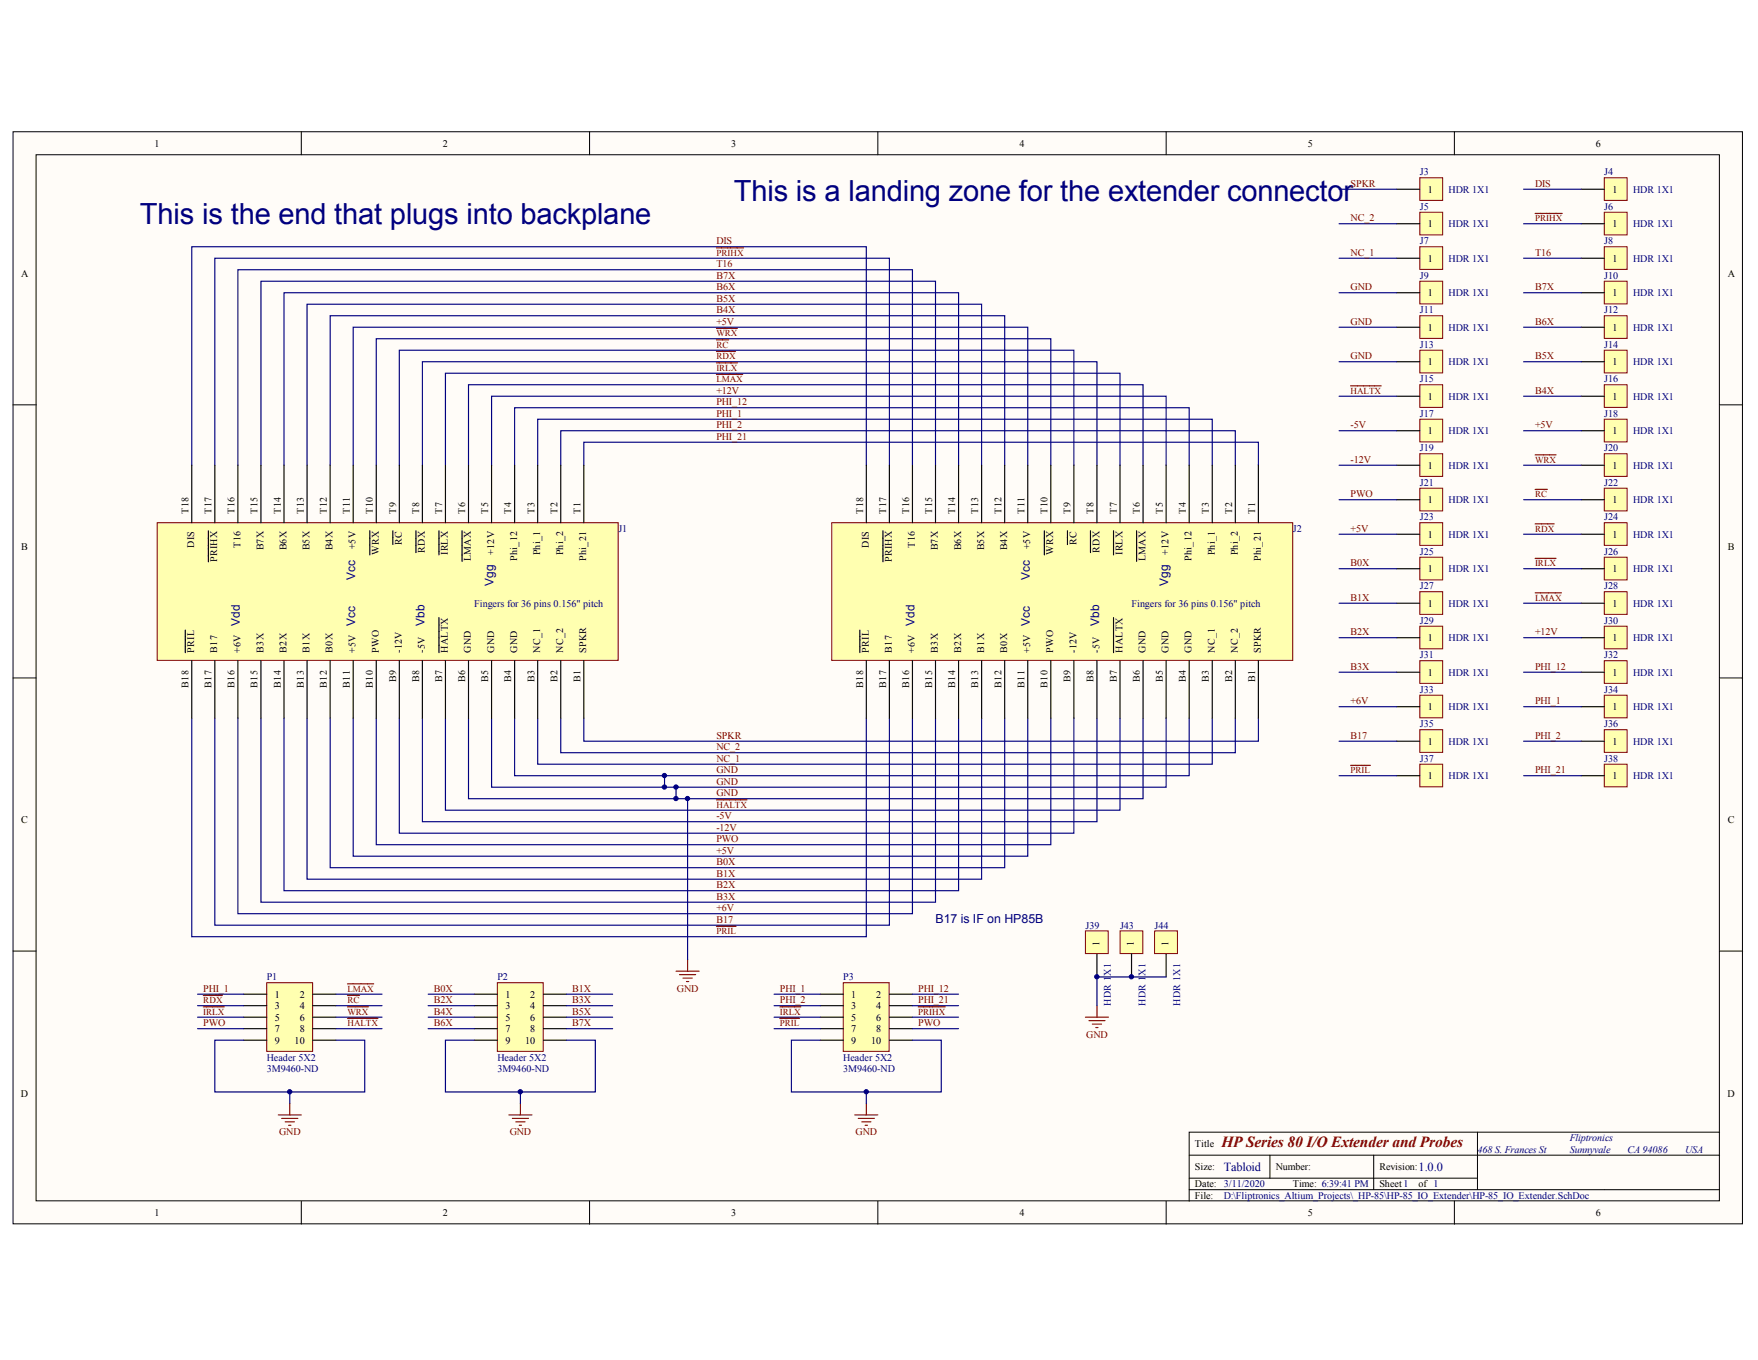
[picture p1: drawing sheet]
<svg xmlns="http://www.w3.org/2000/svg" width="279mm" height="216mm" viewBox="0 0 279 216" stroke-linecap="round" stroke-linejoin="round" font-family="sans-serif">
<g fill="#fffcf8" stroke="#000" stroke-width=".16">
<path d="M2.1 20.9h274.5v173.4h-274.5z"/>
<path d="M5.7 24.6h267.2v166h-267.2z"/>
</g>
<g fill="none" stroke="#000" stroke-width=".16">
<path d="M47.8 20.9v3.7M93.6 20.9v3.7M139.3 20.9v3.7M185.1 20.9v3.7M230.9 20.9v3.7M2.1 64.3h3.6M273 64.3h3.6M2.1 107.6h3.6M273 107.6h3.6M2.1 151h3.6M273 151h3.6M234.5 179.7v9.2"/>
<path d="M273 179.7h-84.2v11M47.8 190.7v3.6M93.6 190.7v3.6M139.3 190.7v3.6M185.1 190.7v3.6M188.8 183.4h84.2M188.8 188.9h84.2M188.8 187h45.7M201.6 183.4v3.6M218 183.4v5.5M230.9 190.7v3.6"/>
</g>
<g fill="none" stroke="#000080" stroke-width=".18">
<path d="M30.4 73.9v-34.7h107.1v34.7M34.1 73.9v-32.9h107.1v32.9M37.8 73.9v-31.1h107v31.1M41.4 73.9v-29.3h107.1v29.3M45.1 73.9v-27.4h107.1v27.4M48.7 73.9v-25.6h107.1v25.6M52.4 73.9v-23.8h107.1v23.8M56.1 73.9v-22h107v22M59.7 73.9v-20.1h107.1v20.1M63.4 73.9v-18.3h107.1v18.3M67 73.9v-16.5h107.1v16.5M70.7 73.9v-14.6h107.1v14.6"/>
<path d="M74.4 73.9v-12.8h107v12.8M78 73.9v-11h107.1v11M81.7 73.9v-9.2h107.1v9.2M85.3 73.9v-7.3h107.1v7.3M89 73.9v-5.5h107.1v5.5M92.7 73.9v-3.7h107v3.7M30.4 114v34.7h107.1v-34.7M34.1 114v32.9h107.1v-32.9M37.8 114v31h107v-31M41.4 114v29.2h107.1v-29.2M45.1 114v27.4h107.1v-27.4M48.7 114v25.6h107.1v-25.6"/>
<path d="M52.4 114v23.7h107.1v-23.7M56.1 114v21.9h107v-21.9M59.7 114v20.1h107.1v-20.1M63.4 114v18.3h107.1v-18.3M67 114v16.4h107.1v-16.4M70.7 114v14.6h107.1v-14.6M74.4 114v12.8h107v-12.8M78 114v11h107.1v-11M81.7 114v9.1h107.1v-9.1M85.3 114v7.3h107.1v-7.3M89 114v5.5h107.1v-5.5M92.7 114v3.7h107v-3.7"/>
</g>
<path d="M42.3 156h7.3v10.9h-7.3z" fill="#ffffb0" stroke="#800000" stroke-width=".16"/>
<path d="M38.7 157.8h3.6M38.7 159.7h3.6M49.7 157.8h3.6M49.7 159.7h3.6M38.7 161.5h3.6M38.7 163.3h3.6M38.7 165.1h3.6M49.7 161.5h3.6M49.7 163.3h3.6M49.7 165.1h3.6" fill="none" stroke="#000" stroke-width=".18"/>
<g fill="none" stroke="#800000" stroke-width=".18">
<path d="M113.7 39.4h4.3M113.7 59.4h4.2M113.7 57.6h3.3M113.7 55.8h3.1M113.7 54h2M113.7 52.1h3.3M113.7 127h4.9M32.3 158h3M32.3 159.8h3.3M55.1 156.2h4.2M55.1 158h2M55.1 159.8h3.4"/>
<path d="M107.3 154.2h3.7M107.9 154.7h2.5M108.4 155.3h1.5M109 155.8h.3M109.1 152.4v1.8M113.7 147.1h3.1M44.2 177h3.6M44.7 177.5h2.6M45.3 178.1h1.4M45.8 178.6h.4M46 175.2v1.8M55.1 161.7h4.9"/>
</g>
<g fill="none" stroke="#000080" stroke-width=".18">
<path d="M105.5 123.1v1.9M107.3 125v1.8M109.1 126.8v25.6M31.4 157.8h7.3M31.4 159.7h7.3M53.3 157.8h7.3M53.3 159.7h7.3M31.4 161.5h7.3M31.4 163.3h7.3M38.7 165.1h-4.6v8.2h11.9M53.3 165.1h4.6v8.2h-11.9v1.9M53.3 161.5h7.3"/>
<path d="M53.3 163.3h7.3"/>
</g>
<path d="M78.9 156h7.3v10.9h-7.3z" fill="#ffffb0" stroke="#800000" stroke-width=".16"/>
<path d="M75.3 157.8h3.6M75.3 159.7h3.6M86.3 157.8h3.6M86.3 159.7h3.6M75.3 161.5h3.6M75.3 163.3h3.6M75.3 165.1h3.6M86.3 161.5h3.6M86.3 163.3h3.6M86.3 165.1h3.6" fill="none" stroke="#000" stroke-width=".18"/>
<path d="M80.8 177h3.6M81.3 177.5h2.6M81.9 178.1h1.4M82.4 178.6h.4M82.6 175.2v1.8" fill="none" stroke="#800000" stroke-width=".18"/>
<path d="M68 157.8h7.3M68 159.7h7.3M89.9 157.8h7.3M89.9 159.7h7.3M68 161.5h7.3M68 163.3h7.3M75.3 165.1h-4.6v8.2h11.9v1.9M89.9 165.1h4.6v8.2h-11.9M89.9 161.5h7.3M89.9 163.3h7.3" fill="none" stroke="#000080" stroke-width=".18"/>
<path d="M133.9 156h7.2v10.9h-7.2z" fill="#ffffb0" stroke="#800000" stroke-width=".16"/>
<path d="M130.2 157.8h3.7M130.2 159.7h3.7M141.2 157.8h3.6M141.2 159.7h3.6M130.2 161.5h3.7M130.2 163.3h3.7M130.2 165.1h3.7M141.2 161.5h3.6M141.2 163.3h3.6M141.2 165.1h3.6" fill="none" stroke="#000" stroke-width=".18"/>
<path d="M123.8 159.8h3.3M145.7 159.8h4.3M123.8 161.7h3.1M135.7 177h3.6M136.2 177.5h2.6M136.8 178.1h1.4M137.3 178.6h.4M137.5 175.2v1.8" fill="none" stroke="#800000" stroke-width=".18"/>
<path d="M122.9 157.8h7.3M122.9 159.7h7.3M144.8 157.8h7.4M144.8 159.7h7.4M122.9 161.5h7.3M122.9 163.3h7.3M130.2 165.1h-4.6v8.2h11.9v1.9M144.8 165.1h4.6v8.2h-11.9M144.8 161.5h7.4M144.8 163.3h7.4" fill="none" stroke="#000080" stroke-width=".18"/>
<path d="M254.7 28.2h3.6v3.6h-3.6z" fill="#ffffb0" stroke="#800000" stroke-width=".16"/>
<path d="M251 30h3.7" fill="none" stroke="#000" stroke-width=".18"/>
<path d="M254.7 33.7h3.6v3.6h-3.6z" fill="#ffffb0" stroke="#800000" stroke-width=".16"/>
<path d="M251 35.5h3.7" fill="none" stroke="#000" stroke-width=".18"/>
<path d="M254.7 39.2h3.6v3.6h-3.6z" fill="#ffffb0" stroke="#800000" stroke-width=".16"/>
<path d="M251 41h3.7" fill="none" stroke="#000" stroke-width=".18"/>
<path d="M254.7 44.6h3.6v3.6h-3.6z" fill="#ffffb0" stroke="#800000" stroke-width=".16"/>
<path d="M251 46.5h3.7" fill="none" stroke="#000" stroke-width=".18"/>
<path d="M254.7 50.1h3.6v3.6h-3.6z" fill="#ffffb0" stroke="#800000" stroke-width=".16"/>
<path d="M251 51.9h3.7" fill="none" stroke="#000" stroke-width=".18"/>
<path d="M254.7 55.6h3.6v3.6h-3.6z" fill="#ffffb0" stroke="#800000" stroke-width=".16"/>
<path d="M251 57.4h3.7" fill="none" stroke="#000" stroke-width=".18"/>
<path d="M254.7 61.1h3.6v3.6h-3.6z" fill="#ffffb0" stroke="#800000" stroke-width=".16"/>
<path d="M251 62.9h3.7" fill="none" stroke="#000" stroke-width=".18"/>
<path d="M254.7 66.6h3.6v3.5h-3.6z" fill="#ffffb0" stroke="#800000" stroke-width=".16"/>
<path d="M251 68.4h3.7" fill="none" stroke="#000" stroke-width=".18"/>
<path d="M254.7 72h3.6v3.6h-3.6z" fill="#ffffb0" stroke="#800000" stroke-width=".16"/>
<path d="M251 73.9h3.7" fill="none" stroke="#000" stroke-width=".18"/>
<path d="M254.7 77.5h3.6v3.6h-3.6z" fill="#ffffb0" stroke="#800000" stroke-width=".16"/>
<path d="M251 79.3h3.7" fill="none" stroke="#000" stroke-width=".18"/>
<path d="M254.7 83h3.6v3.6h-3.6z" fill="#ffffb0" stroke="#800000" stroke-width=".16"/>
<path d="M251 84.8h3.7" fill="none" stroke="#000" stroke-width=".18"/>
<path d="M254.7 88.5h3.6v3.6h-3.6z" fill="#ffffb0" stroke="#800000" stroke-width=".16"/>
<path d="M251 90.3h3.7" fill="none" stroke="#000" stroke-width=".18"/>
<path d="M254.7 93.9h3.6v3.6h-3.6z" fill="#ffffb0" stroke="#800000" stroke-width=".16"/>
<path d="M251 95.8h3.7" fill="none" stroke="#000" stroke-width=".18"/>
<path d="M254.7 99.4h3.6v3.6h-3.6z" fill="#ffffb0" stroke="#800000" stroke-width=".16"/>
<path d="M251 101.2h3.7" fill="none" stroke="#000" stroke-width=".18"/>
<path d="M254.7 104.9h3.6v3.6h-3.6z" fill="#ffffb0" stroke="#800000" stroke-width=".16"/>
<path d="M251 106.7h3.7" fill="none" stroke="#000" stroke-width=".18"/>
<path d="M254.7 110.4h3.6v3.6h-3.6z" fill="#ffffb0" stroke="#800000" stroke-width=".16"/>
<path d="M251 112.2h3.7" fill="none" stroke="#000" stroke-width=".18"/>
<path d="M254.7 115.8h3.6v3.6h-3.6z" fill="#ffffb0" stroke="#800000" stroke-width=".16"/>
<path d="M251 117.7h3.7" fill="none" stroke="#000" stroke-width=".18"/>
<g fill="none" stroke="#000080" stroke-width=".18">
<path d="M241.8 30h9.2M241.8 35.5h9.2M241.8 41h9.2M241.8 46.5h9.2M241.8 51.9h9.2M241.8 57.4h9.2M241.8 62.9h9.2M241.8 68.4h9.2M241.8 73.9h9.2M241.8 79.3h9.2M241.8 84.8h9.2M241.8 90.3h9.2"/>
<path d="M241.8 95.8h9.2M241.8 101.2h9.2M241.8 106.7h9.2M241.8 112.2h9.2M241.8 117.7h9.2"/>
</g>
<path d="M254.7 121.3h3.6v3.6h-3.6z" fill="#ffffb0" stroke="#800000" stroke-width=".16"/>
<path d="M251 123.1h3.7" fill="none" stroke="#000" stroke-width=".18"/>
<path d="M241.8 123.1h9.2" fill="none" stroke="#000080" stroke-width=".18"/>
<path d="M243.7 77.7h1.9M243.7 72.2h3.3M243.7 94.1h4.1M243.7 88.6h3.3M243.7 83.2h3" fill="none" stroke="#800000" stroke-width=".18"/>
<path d="M225.4 28.2h3.6v3.6h-3.6z" fill="#ffffb0" stroke="#800000" stroke-width=".16"/>
<path d="M221.7 30h3.7" fill="none" stroke="#000" stroke-width=".18"/>
<path d="M225.4 33.7h3.6v3.6h-3.6z" fill="#ffffb0" stroke="#800000" stroke-width=".16"/>
<path d="M221.7 35.5h3.7" fill="none" stroke="#000" stroke-width=".18"/>
<path d="M225.4 39.2h3.6v3.6h-3.6z" fill="#ffffb0" stroke="#800000" stroke-width=".16"/>
<path d="M221.7 41h3.7" fill="none" stroke="#000" stroke-width=".18"/>
<path d="M225.4 44.6h3.6v3.6h-3.6z" fill="#ffffb0" stroke="#800000" stroke-width=".16"/>
<path d="M221.7 46.5h3.7" fill="none" stroke="#000" stroke-width=".18"/>
<path d="M225.4 50.1h3.6v3.6h-3.6z" fill="#ffffb0" stroke="#800000" stroke-width=".16"/>
<path d="M221.7 51.9h3.7" fill="none" stroke="#000" stroke-width=".18"/>
<path d="M225.4 55.6h3.6v3.6h-3.6z" fill="#ffffb0" stroke="#800000" stroke-width=".16"/>
<path d="M221.7 57.4h3.7" fill="none" stroke="#000" stroke-width=".18"/>
<path d="M225.4 61.1h3.6v3.6h-3.6z" fill="#ffffb0" stroke="#800000" stroke-width=".16"/>
<path d="M221.7 62.9h3.7" fill="none" stroke="#000" stroke-width=".18"/>
<path d="M225.4 66.6h3.6v3.5h-3.6z" fill="#ffffb0" stroke="#800000" stroke-width=".16"/>
<path d="M221.7 68.4h3.7" fill="none" stroke="#000" stroke-width=".18"/>
<path d="M225.4 72h3.6v3.6h-3.6z" fill="#ffffb0" stroke="#800000" stroke-width=".16"/>
<path d="M221.7 73.9h3.7" fill="none" stroke="#000" stroke-width=".18"/>
<path d="M225.4 77.5h3.6v3.6h-3.6z" fill="#ffffb0" stroke="#800000" stroke-width=".16"/>
<path d="M221.7 79.3h3.7" fill="none" stroke="#000" stroke-width=".18"/>
<path d="M225.4 83h3.6v3.6h-3.6z" fill="#ffffb0" stroke="#800000" stroke-width=".16"/>
<path d="M221.7 84.8h3.7" fill="none" stroke="#000" stroke-width=".18"/>
<path d="M225.4 88.5h3.6v3.6h-3.6z" fill="#ffffb0" stroke="#800000" stroke-width=".16"/>
<path d="M221.7 90.3h3.7" fill="none" stroke="#000" stroke-width=".18"/>
<path d="M225.4 93.9h3.6v3.6h-3.6z" fill="#ffffb0" stroke="#800000" stroke-width=".16"/>
<path d="M221.7 95.8h3.7" fill="none" stroke="#000" stroke-width=".18"/>
<path d="M225.4 99.4h3.6v3.6h-3.6z" fill="#ffffb0" stroke="#800000" stroke-width=".16"/>
<path d="M221.7 101.2h3.7" fill="none" stroke="#000" stroke-width=".18"/>
<path d="M225.4 104.9h3.6v3.6h-3.6z" fill="#ffffb0" stroke="#800000" stroke-width=".16"/>
<path d="M221.7 106.7h3.7" fill="none" stroke="#000" stroke-width=".18"/>
<path d="M225.4 110.4h3.6v3.6h-3.6z" fill="#ffffb0" stroke="#800000" stroke-width=".16"/>
<path d="M221.7 112.2h3.7" fill="none" stroke="#000" stroke-width=".18"/>
<path d="M225.4 115.8h3.6v3.6h-3.6z" fill="#ffffb0" stroke="#800000" stroke-width=".16"/>
<path d="M221.7 117.7h3.7" fill="none" stroke="#000" stroke-width=".18"/>
<g fill="none" stroke="#000080" stroke-width=".18">
<path d="M212.6 30h9.1M212.6 35.5h9.1M212.6 41h9.1M212.6 46.5h9.1M212.6 51.9h9.1M212.6 57.4h9.1M212.6 62.9h9.1M212.6 68.4h9.1M212.6 73.9h9.1M212.6 79.3h9.1M212.6 84.8h9.1M212.6 90.3h9.1"/>
<path d="M212.6 95.8h9.1M212.6 101.2h9.1M212.6 106.7h9.1M212.6 112.2h9.1M212.6 117.7h9.1"/>
</g>
<path d="M225.4 121.3h3.6v3.6h-3.6z" fill="#ffffb0" stroke="#800000" stroke-width=".16"/>
<path d="M221.7 123.1h3.7" fill="none" stroke="#000" stroke-width=".18"/>
<path d="M212.6 123.1h9.1" fill="none" stroke="#000080" stroke-width=".18"/>
<path d="M214.4 121.5h3.1" fill="none" stroke="#800000" stroke-width=".18"/>
<path d="M172.3 147.8h3.6v3.6h-3.6z" fill="#ffffb0" stroke="#800000" stroke-width=".16"/>
<path d="M174.1 151.4v3.7" fill="none" stroke="#000" stroke-width=".18"/>
<path d="M177.8 147.8h3.6v3.6h-3.6z" fill="#ffffb0" stroke="#800000" stroke-width=".16"/>
<path d="M179.6 151.4v3.7" fill="none" stroke="#000" stroke-width=".18"/>
<path d="M183.3 147.8h3.6v3.6h-3.6z" fill="#ffffb0" stroke="#800000" stroke-width=".16"/>
<path d="M185.1 151.4v3.7" fill="none" stroke="#000" stroke-width=".18"/>
<path d="M174.1 159.7v1.8M172.3 161.5h3.6M172.8 162h2.6M173.4 162.6h1.4M173.9 163.1h.4" fill="none" stroke="#800000" stroke-width=".18"/>
<path d="M185.1 155.1h-11v4.6" fill="none" stroke="#000080" stroke-width=".18"/>
<path d="M24.9 83h73.2v21.8h-73.2z" fill="#ffffb0" stroke="#800000" stroke-width=".16"/>
<g fill="none" stroke="#000" stroke-width=".18">
<path d="M30.4 73.9v9.1M34.1 73.9v9.1M37.8 73.9v9.1M41.4 73.9v9.1M45.1 73.9v9.1M48.7 73.9v9.1M52.4 73.9v9.1M56.1 73.9v9.1M59.7 73.9v9.1M63.4 73.9v9.1M67 73.9v9.1M70.7 73.9v9.1"/>
<path d="M74.4 73.9v9.1M78 73.9v9.1M81.7 73.9v9.1M85.3 73.9v9.1M89 73.9v9.1M92.7 73.9v9.1M33.1 84.3v4.9M58.7 84.3v3.8M62.4 84.3v2.2M66 84.3v3.4M69.7 84.3v3.8M69.7 98v5.6"/>
<path d="M73.3 84.3v4.8M29.4 100v3.6M30.4 104.9v9.1M34.1 104.9v9.1M37.8 104.9v9.1M41.4 104.9v9.1M45.1 104.9v9.1M48.7 104.9v9.1M52.4 104.9v9.1M56.1 104.9v9.1M59.7 104.9v9.1M63.4 104.9v9.1"/>
<path d="M67 104.9v9.1M70.7 104.9v9.1M74.4 104.9v9.1M78 104.9v9.1M81.7 104.9v9.1M85.3 104.9v9.1M89 104.9v9.1M92.7 104.9v9.1"/>
</g>
<path d="M132 83h73.2v21.8h-73.2z" fill="#ffffb0" stroke="#800000" stroke-width=".16"/>
<g fill="none" stroke="#000" stroke-width=".18">
<path d="M137.5 73.9v9.1M141.2 73.9v9.1M144.8 73.9v9.1M148.5 73.9v9.1M152.2 73.9v9.1M155.8 73.9v9.1M159.5 73.9v9.1M163.1 73.9v9.1M166.8 73.9v9.1M170.5 73.9v9.1M174.1 73.9v9.1M177.8 73.9v9.1"/>
<path d="M181.4 73.9v9.1M185.1 73.9v9.1M188.8 73.9v9.1M192.4 73.9v9.1M196.1 73.9v9.1M199.7 73.9v9.1M140.1 84.3v4.9M165.8 84.3v3.8M169.4 84.3v2.2M173.1 84.3v3.4M176.8 84.3v3.8M176.8 98v5.6"/>
<path d="M180.4 84.3v4.8M136.5 100v3.6M137.5 104.9v9.1M141.2 104.9v9.1M144.8 104.9v9.1M148.5 104.9v9.1M152.2 104.9v9.1M155.8 104.9v9.1M159.5 104.9v9.1M163.1 104.9v9.1M166.8 104.9v9.1M170.5 104.9v9.1"/>
<path d="M174.1 104.9v9.1M177.8 104.9v9.1M181.4 104.9v9.1M185.1 104.9v9.1M188.8 104.9v9.1M192.4 104.9v9.1M196.1 104.9v9.1M199.7 104.9v9.1"/>
</g>
<g fill="#000080" stroke="#000080" stroke-width=".16">
<circle cx="46" cy="173.3" r=".34"/>
<circle cx="82.6" cy="173.3" r=".34"/>
<circle cx="105.5" cy="124.9" r=".34"/>
<circle cx="105.5" cy="123.1" r=".34"/>
<circle cx="107.3" cy="126.8" r=".34"/>
<circle cx="107.3" cy="124.9" r=".34"/>
<circle cx="109.1" cy="126.8" r=".34"/>
<circle cx="137.5" cy="173.3" r=".34"/>
<circle cx="174.1" cy="155.1" r=".34"/>
<circle cx="179.6" cy="155.1" r=".34"/>
</g>
<g font-size="4.6" fill="#000080">
<text x="22.2" y="35.6">This is the end that plugs into backplane</text>
<text x="116.5" y="31.9">This is a landing zone for the extender connector</text>
</g>
<text font-size="2.4" fill="#800000" x="193.9" y="182.1">HPSeries 80 I/O Extender and Probes</text>
<g font-size="2" fill="#000080">
<text x="148.5" y="146.5">B17 is IF on HP85B</text>
<text x="194.3" y="185.9">Tabloid</text>
<text x="225.2" y="185.9">1.0.0</text>
</g>
<g font-size="1.9" fill="#000080">
<text x="56.4" y="92.1" transform="rotate(-90 56.4 92.1)">Vcc</text>
<text x="78.4" y="93" transform="rotate(-90 78.4 93)">Vgg</text>
<text x="163.5" y="92.1" transform="rotate(-90 163.5 92.1)">Vcc</text>
<text x="185.4" y="93" transform="rotate(-90 185.4 93)">Vgg</text>
<text x="38.1" y="99.4" transform="rotate(-90 38.1 99.4)">Vdd</text>
<text x="56.4" y="99.4" transform="rotate(-90 56.4 99.4)">Vcc</text>
<text x="67.4" y="99.4" transform="rotate(-90 67.4 99.4)">Vbb</text>
<text x="145.2" y="99.4" transform="rotate(-90 145.2 99.4)">Vdd</text>
<text x="163.5" y="99.4" transform="rotate(-90 163.5 99.4)">Vcc</text>
<text x="174.4" y="99.4" transform="rotate(-90 174.4 99.4)">Vbb</text>
</g>
<g font-size="1.6">
<text x="24.5" y="23.3">1</text>
<text x="70.3" y="23.3">2</text>
<text x="116.1" y="23.3">3</text>
<text x="161.8" y="23.3">4</text>
<text x="207.6" y="23.3">5</text>
<text x="253.3" y="23.3">6</text>
<text x="226.6" y="30.6">1</text>
<text x="255.9" y="30.6">1</text>
<text x="226.6" y="36.1">1</text>
<text x="226.6" y="41.5">1</text>
<text x="255.9" y="36.1">1</text>
<text x="255.9" y="41.5">1</text>
<text x="3.4" y="44">A</text>
<text x="226.6" y="47">1</text>
<text x="255.9" y="47">1</text>
<text x="274.2" y="44">A</text>
<text x="226.6" y="52.5">1</text>
<text x="255.9" y="52.5">1</text>
<text x="226.6" y="58">1</text>
<text x="255.9" y="58">1</text>
<text x="226.6" y="63.4">1</text>
<text x="255.9" y="63.4">1</text>
<text x="226.6" y="68.9">1</text>
<text x="255.9" y="68.9">1</text>
<text x="226.6" y="74.4">1</text>
<text x="255.9" y="74.4">1</text>
<text x="29.9" y="81.5" transform="rotate(-90 29.9 81.5)">T18</text>
<text x="33.6" y="81.5" transform="rotate(-90 33.6 81.5)">T17</text>
<text x="37.2" y="81.5" transform="rotate(-90 37.2 81.5)">T16</text>
<text x="40.9" y="81.5" transform="rotate(-90 40.9 81.5)">T15</text>
<text x="44.6" y="81.5" transform="rotate(-90 44.6 81.5)">T14</text>
<text x="48.2" y="81.5" transform="rotate(-90 48.2 81.5)">T13</text>
<text x="51.9" y="81.5" transform="rotate(-90 51.9 81.5)">T12</text>
<text x="55.5" y="81.5" transform="rotate(-90 55.5 81.5)">T11</text>
<text x="59.2" y="81.5" transform="rotate(-90 59.2 81.5)">T10</text>
<text x="62.9" y="81.5" transform="rotate(-90 62.9 81.5)">T9</text>
<text x="66.5" y="81.5" transform="rotate(-90 66.5 81.5)">T8</text>
<text x="70.2" y="81.5" transform="rotate(-90 70.2 81.5)">T7</text>
<text x="73.8" y="81.5" transform="rotate(-90 73.8 81.5)">T6</text>
<text x="77.5" y="81.5" transform="rotate(-90 77.5 81.5)">T5</text>
<text x="81.2" y="81.5" transform="rotate(-90 81.2 81.5)">T4</text>
<text x="84.8" y="81.5" transform="rotate(-90 84.8 81.5)">T3</text>
<text x="88.5" y="81.5" transform="rotate(-90 88.5 81.5)">T2</text>
<text x="92.1" y="81.5" transform="rotate(-90 92.1 81.5)">T1</text>
<text x="137" y="81.5" transform="rotate(-90 137 81.5)">T18</text>
<text x="140.6" y="81.5" transform="rotate(-90 140.6 81.5)">T17</text>
<text x="144.3" y="81.5" transform="rotate(-90 144.3 81.5)">T16</text>
<text x="148" y="81.5" transform="rotate(-90 148 81.5)">T15</text>
<text x="151.6" y="81.5" transform="rotate(-90 151.6 81.5)">T14</text>
<text x="155.3" y="81.5" transform="rotate(-90 155.3 81.5)">T13</text>
<text x="158.9" y="81.5" transform="rotate(-90 158.9 81.5)">T12</text>
<text x="162.6" y="81.5" transform="rotate(-90 162.6 81.5)">T11</text>
<text x="166.3" y="81.5" transform="rotate(-90 166.3 81.5)">T10</text>
<text x="169.9" y="81.5" transform="rotate(-90 169.9 81.5)">T9</text>
<text x="173.6" y="81.5" transform="rotate(-90 173.6 81.5)">T8</text>
<text x="177.3" y="81.5" transform="rotate(-90 177.3 81.5)">T7</text>
<text x="180.9" y="81.5" transform="rotate(-90 180.9 81.5)">T6</text>
<text x="184.6" y="81.5" transform="rotate(-90 184.6 81.5)">T5</text>
<text x="188.2" y="81.5" transform="rotate(-90 188.2 81.5)">T4</text>
<text x="191.9" y="81.5" transform="rotate(-90 191.9 81.5)">T3</text>
<text x="195.6" y="81.5" transform="rotate(-90 195.6 81.5)">T2</text>
<text x="199.2" y="81.5" transform="rotate(-90 199.2 81.5)">T1</text>
<text x="226.6" y="79.9">1</text>
<text x="255.9" y="79.9">1</text>
<text x="3.4" y="87.4">B</text>
<text x="30.8" y="86.9" transform="rotate(-90 30.8 86.9)">DIS</text>
<text x="34.5" y="89.2" transform="rotate(-90 34.5 89.2)">PRIHX</text>
<text x="38.2" y="87" transform="rotate(-90 38.2 87)">T16</text>
<text x="41.8" y="87.4" transform="rotate(-90 41.8 87.4)">B7X</text>
<text x="45.5" y="87.4" transform="rotate(-90 45.5 87.4)">B6X</text>
<text x="49.1" y="87.4" transform="rotate(-90 49.1 87.4)">B5X</text>
<text x="52.8" y="87.4" transform="rotate(-90 52.8 87.4)">B4X</text>
<text x="56.5" y="87.2" transform="rotate(-90 56.5 87.2)">+5V</text>
<text x="60.1" y="88.1" transform="rotate(-90 60.1 88.1)">WRX</text>
<text x="63.8" y="86.5" transform="rotate(-90 63.8 86.5)">RC</text>
<text x="67.4" y="87.7" transform="rotate(-90 67.4 87.7)">RDX</text>
<text x="71.1" y="88.1" transform="rotate(-90 71.1 88.1)">IRLX</text>
<text x="74.8" y="89.1" transform="rotate(-90 74.8 89.1)">LMAX</text>
<text x="78.4" y="88.1" transform="rotate(-90 78.4 88.1)">+12V</text>
<text x="82.1" y="89" transform="rotate(-90 82.1 89)">Phi_12</text>
<text x="85.7" y="88.2" transform="rotate(-90 85.7 88.2)">Phi_1</text>
<text x="89.4" y="88.2" transform="rotate(-90 89.4 88.2)">Phi_2</text>
<text x="93.1" y="89" transform="rotate(-90 93.1 89)">Phi_21</text>
<text x="137.9" y="86.9" transform="rotate(-90 137.9 86.9)">DIS</text>
<text x="141.6" y="89.2" transform="rotate(-90 141.6 89.2)">PRIHX</text>
<text x="145.2" y="87" transform="rotate(-90 145.2 87)">T16</text>
<text x="148.9" y="87.4" transform="rotate(-90 148.9 87.4)">B7X</text>
<text x="152.5" y="87.4" transform="rotate(-90 152.5 87.4)">B6X</text>
<text x="156.2" y="87.4" transform="rotate(-90 156.2 87.4)">B5X</text>
<text x="159.9" y="87.4" transform="rotate(-90 159.9 87.4)">B4X</text>
<text x="163.5" y="87.2" transform="rotate(-90 163.5 87.2)">+5V</text>
<text x="167.2" y="88.1" transform="rotate(-90 167.2 88.1)">WRX</text>
<text x="170.8" y="86.5" transform="rotate(-90 170.8 86.5)">RC</text>
<text x="174.5" y="87.7" transform="rotate(-90 174.5 87.7)">RDX</text>
<text x="178.2" y="88.1" transform="rotate(-90 178.2 88.1)">IRLX</text>
<text x="181.8" y="89.1" transform="rotate(-90 181.8 89.1)">LMAX</text>
<text x="185.5" y="88.1" transform="rotate(-90 185.5 88.1)">+12V</text>
<text x="189.1" y="89" transform="rotate(-90 189.1 89)">Phi_12</text>
<text x="192.8" y="88.2" transform="rotate(-90 192.8 88.2)">Phi_1</text>
<text x="196.5" y="88.2" transform="rotate(-90 196.5 88.2)">Phi_2</text>
<text x="200.1" y="89" transform="rotate(-90 200.1 89)">Phi_21</text>
<text x="226.6" y="85.3">1</text>
<text x="255.9" y="85.3">1</text>
<text x="274.3" y="87.4">B</text>
<text x="226.6" y="90.8">1</text>
<text x="255.9" y="90.8">1</text>
<text x="226.6" y="96.3">1</text>
<text x="226.6" y="101.8">1</text>
<text x="255.9" y="96.3">1</text>
<text x="255.9" y="101.8">1</text>
<text x="30.8" y="103.6" transform="rotate(-90 30.8 103.6)">PRIL</text>
<text x="34.5" y="103.6" transform="rotate(-90 34.5 103.6)">B17</text>
<text x="38.2" y="103.6" transform="rotate(-90 38.2 103.6)">+6V</text>
<text x="41.8" y="103.6" transform="rotate(-90 41.8 103.6)">B3X</text>
<text x="45.5" y="103.6" transform="rotate(-90 45.5 103.6)">B2X</text>
<text x="49.1" y="103.6" transform="rotate(-90 49.1 103.6)">B1X</text>
<text x="52.8" y="103.6" transform="rotate(-90 52.8 103.6)">B0X</text>
<text x="56.5" y="103.6" transform="rotate(-90 56.5 103.6)">+5V</text>
<text x="60.1" y="103.6" transform="rotate(-90 60.1 103.6)">PWO</text>
<text x="63.8" y="103.6" transform="rotate(-90 63.8 103.6)">-12V</text>
<text x="67.4" y="103.6" transform="rotate(-90 67.4 103.6)">-5V</text>
<text x="71.1" y="103.6" transform="rotate(-90 71.1 103.6)">HALTX</text>
<text x="74.8" y="103.6" transform="rotate(-90 74.8 103.6)">GND</text>
<text x="78.4" y="103.6" transform="rotate(-90 78.4 103.6)">GND</text>
<text x="82.1" y="103.6" transform="rotate(-90 82.1 103.6)">GND</text>
<text x="85.7" y="103.6" transform="rotate(-90 85.7 103.6)">NC_1</text>
<text x="89.4" y="103.6" transform="rotate(-90 89.4 103.6)">NC_2</text>
<text x="93.1" y="103.6" transform="rotate(-90 93.1 103.6)">SPKR</text>
<text x="137.9" y="103.6" transform="rotate(-90 137.9 103.6)">PRIL</text>
<text x="141.6" y="103.6" transform="rotate(-90 141.6 103.6)">B17</text>
<text x="145.2" y="103.6" transform="rotate(-90 145.2 103.6)">+6V</text>
<text x="148.9" y="103.6" transform="rotate(-90 148.9 103.6)">B3X</text>
<text x="152.5" y="103.6" transform="rotate(-90 152.5 103.6)">B2X</text>
<text x="156.2" y="103.6" transform="rotate(-90 156.2 103.6)">B1X</text>
<text x="159.9" y="103.6" transform="rotate(-90 159.9 103.6)">B0X</text>
<text x="163.5" y="103.6" transform="rotate(-90 163.5 103.6)">+5V</text>
<text x="167.2" y="103.6" transform="rotate(-90 167.2 103.6)">PWO</text>
<text x="170.8" y="103.6" transform="rotate(-90 170.8 103.6)">-12V</text>
<text x="174.5" y="103.6" transform="rotate(-90 174.5 103.6)">-5V</text>
<text x="178.2" y="103.6" transform="rotate(-90 178.2 103.6)">HALTX</text>
<text x="181.8" y="103.6" transform="rotate(-90 181.8 103.6)">GND</text>
<text x="185.5" y="103.6" transform="rotate(-90 185.5 103.6)">GND</text>
<text x="189.1" y="103.6" transform="rotate(-90 189.1 103.6)">GND</text>
<text x="192.8" y="103.6" transform="rotate(-90 192.8 103.6)">NC_1</text>
<text x="196.5" y="103.6" transform="rotate(-90 196.5 103.6)">NC_2</text>
<text x="200.1" y="103.6" transform="rotate(-90 200.1 103.6)">SPKR</text>
<text x="226.6" y="107.3">1</text>
<text x="255.9" y="107.3">1</text>
<text x="29.9" y="109.1" transform="rotate(-90 29.9 109.1)">B18</text>
<text x="33.6" y="109.1" transform="rotate(-90 33.6 109.1)">B17</text>
<text x="37.2" y="109.1" transform="rotate(-90 37.2 109.1)">B16</text>
<text x="40.9" y="109.1" transform="rotate(-90 40.9 109.1)">B15</text>
<text x="44.6" y="109.1" transform="rotate(-90 44.6 109.1)">B14</text>
<text x="48.2" y="109.1" transform="rotate(-90 48.2 109.1)">B13</text>
<text x="51.9" y="109.1" transform="rotate(-90 51.9 109.1)">B12</text>
<text x="55.5" y="109.1" transform="rotate(-90 55.5 109.1)">B11</text>
<text x="59.2" y="109.1" transform="rotate(-90 59.2 109.1)">B10</text>
<text x="62.9" y="108.3" transform="rotate(-90 62.9 108.3)">B9</text>
<text x="66.5" y="108.3" transform="rotate(-90 66.5 108.3)">B8</text>
<text x="70.2" y="108.3" transform="rotate(-90 70.2 108.3)">B7</text>
<text x="73.8" y="108.3" transform="rotate(-90 73.8 108.3)">B6</text>
<text x="77.5" y="108.3" transform="rotate(-90 77.5 108.3)">B5</text>
<text x="81.2" y="108.3" transform="rotate(-90 81.2 108.3)">B4</text>
<text x="84.8" y="108.3" transform="rotate(-90 84.8 108.3)">B3</text>
<text x="88.5" y="108.3" transform="rotate(-90 88.5 108.3)">B2</text>
<text x="92.1" y="108.3" transform="rotate(-90 92.1 108.3)">B1</text>
<text x="137" y="109.1" transform="rotate(-90 137 109.1)">B18</text>
<text x="140.6" y="109.1" transform="rotate(-90 140.6 109.1)">B17</text>
<text x="144.3" y="109.1" transform="rotate(-90 144.3 109.1)">B16</text>
<text x="148" y="109.1" transform="rotate(-90 148 109.1)">B15</text>
<text x="151.6" y="109.1" transform="rotate(-90 151.6 109.1)">B14</text>
<text x="155.3" y="109.1" transform="rotate(-90 155.3 109.1)">B13</text>
<text x="158.9" y="109.1" transform="rotate(-90 158.9 109.1)">B12</text>
<text x="162.6" y="109.1" transform="rotate(-90 162.6 109.1)">B11</text>
<text x="166.3" y="109.1" transform="rotate(-90 166.3 109.1)">B10</text>
<text x="169.9" y="108.3" transform="rotate(-90 169.9 108.3)">B9</text>
<text x="173.6" y="108.3" transform="rotate(-90 173.6 108.3)">B8</text>
<text x="177.3" y="108.3" transform="rotate(-90 177.3 108.3)">B7</text>
<text x="180.9" y="108.3" transform="rotate(-90 180.9 108.3)">B6</text>
<text x="184.6" y="108.3" transform="rotate(-90 184.6 108.3)">B5</text>
<text x="188.2" y="108.3" transform="rotate(-90 188.2 108.3)">B4</text>
<text x="191.9" y="108.3" transform="rotate(-90 191.9 108.3)">B3</text>
<text x="195.6" y="108.3" transform="rotate(-90 195.6 108.3)">B2</text>
<text x="199.2" y="108.3" transform="rotate(-90 199.2 108.3)">B1</text>
<text x="226.6" y="112.7">1</text>
<text x="255.9" y="112.7">1</text>
<text x="226.6" y="118.2">1</text>
<text x="255.9" y="118.2">1</text>
<text x="226.6" y="123.7">1</text>
<text x="255.9" y="123.7">1</text>
<text x="3.4" y="130.7">C</text>
<text x="274.3" y="130.7">C</text>
<text x="174.5" y="150.2" transform="rotate(-90 174.5 150.2)">1</text>
<text x="180" y="150.2" transform="rotate(-90 180 150.2)">1</text>
<text x="185.5" y="150.2" transform="rotate(-90 185.5 150.2)">1</text>
<text x="43.6" y="158.4">1</text>
<text x="43.6" y="160.2">3</text>
<text x="47.6" y="158.4">2</text>
<text x="47.6" y="160.2">4</text>
<text x="80.2" y="158.4">1</text>
<text x="80.2" y="160.2">3</text>
<text x="84.2" y="158.4">2</text>
<text x="84.2" y="160.2">4</text>
<text x="135.1" y="158.4">1</text>
<text x="135.1" y="160.2">3</text>
<text x="139.1" y="158.4">2</text>
<text x="139.1" y="160.2">4</text>
<text x="43.6" y="162">5</text>
<text x="43.6" y="163.8">7</text>
<text x="43.6" y="165.7">9</text>
<text x="46.8" y="165.7">10</text>
<text x="47.6" y="162">6</text>
<text x="47.6" y="163.8">8</text>
<text x="80.2" y="162">5</text>
<text x="80.2" y="163.8">7</text>
<text x="80.2" y="165.7">9</text>
<text x="83.4" y="165.7">10</text>
<text x="84.2" y="162">6</text>
<text x="84.2" y="163.8">8</text>
<text x="135.1" y="162">5</text>
<text x="135.1" y="163.8">7</text>
<text x="135.1" y="165.7">9</text>
<text x="138.3" y="165.7">10</text>
<text x="139.1" y="162">6</text>
<text x="139.1" y="163.8">8</text>
<text x="3.3" y="174.1">D</text>
<text x="274.2" y="174.1">D</text>
<text x="189.7" y="182.1">Title</text>
<text x="189.7" y="185.7">Size:</text>
<text x="202.5" y="185.7">Number:</text>
<text x="219" y="185.7">Revision:</text>
<text x="189.7" y="188.5">Date:</text>
<text x="189.7" y="190.3">File:</text>
<text x="205.2" y="188.5">Time: 6:39:41 PM</text>
<text x="219" y="188.5">Sheet1</text>
<text x="225.2" y="188.5">of 1</text>
<text x="24.5" y="193">1</text>
<text x="70.3" y="193">2</text>
<text x="116.1" y="193">3</text>
<text x="161.8" y="193">4</text>
<text x="207.6" y="193">5</text>
<text x="253.3" y="193">6</text>
</g>
<g font-size="1.6" fill="#800000">
<text x="214.4" y="29.7">SPKR</text>
<text x="243.7" y="29.7">DIS</text>
<text x="214.4" y="35.1">NC_2</text>
<text x="113.7" y="38.8">DIS</text>
<text x="214.4" y="40.6">NC_1</text>
<text x="243.7" y="40.6">T16</text>
<text x="113.7" y="47.9">B5X</text>
<text x="113.7" y="46.1">B6X</text>
<text x="113.7" y="44.3">B7X</text>
<text x="113.7" y="42.4">T16</text>
<text x="214.4" y="46.1">GND</text>
<text x="243.7" y="46.1">B7X</text>
<text x="113.7" y="51.6">+5V</text>
<text x="113.7" y="49.7">B4X</text>
<text x="214.4" y="51.6">GND</text>
<text x="243.7" y="51.6">B6X</text>
<text x="214.4" y="57">GND</text>
<text x="243.7" y="57">B5X</text>
<text x="113.7" y="64.4">PHI_12</text>
<text x="113.7" y="62.5">+12V</text>
<text x="243.7" y="62.5">B4X</text>
<text x="113.7" y="66.2">PHI_1</text>
<text x="113.7" y="68">PHI_2</text>
<text x="113.7" y="69.8">PHI_21</text>
<text x="214.4" y="68">-5V</text>
<text x="243.7" y="68">+5V</text>
<text x="214.4" y="73.5">-12V</text>
<text x="214.4" y="79">PWO</text>
<text x="214.4" y="84.4">+5V</text>
<text x="214.4" y="89.9">B0X</text>
<text x="214.4" y="95.4">B1X</text>
<text x="214.4" y="100.9">B2X</text>
<text x="243.7" y="100.9">+12V</text>
<text x="214.4" y="106.3">B3X</text>
<text x="243.7" y="106.3">PHI_12</text>
<text x="214.4" y="111.8">+6V</text>
<text x="243.7" y="111.8">PHI_1</text>
<text x="113.7" y="117.3">SPKR</text>
<text x="113.7" y="119.1">NC_2</text>
<text x="214.4" y="117.3">B17</text>
<text x="243.7" y="117.3">PHI_2</text>
<text x="113.7" y="120.9">NC_1</text>
<text x="113.7" y="122.8">GND</text>
<text x="113.7" y="124.6">GND</text>
<text x="243.7" y="122.8">PHI_21</text>
<text x="113.7" y="126.4">GND</text>
<text x="113.7" y="130.1">-5V</text>
<text x="113.7" y="131.9">-12V</text>
<text x="113.7" y="133.7">PWO</text>
<text x="113.7" y="135.5">+5V</text>
<text x="113.7" y="137.4">B0X</text>
<text x="113.7" y="139.2">B1X</text>
<text x="113.7" y="141">B2X</text>
<text x="113.7" y="142.8">B3X</text>
<text x="113.7" y="144.7">+6V</text>
<text x="113.7" y="146.5">B17</text>
<text x="32.3" y="157.5">PHI_1</text>
<text x="68.9" y="157.5">B0X</text>
<text x="68.9" y="159.3">B2X</text>
<text x="68.9" y="161.1">B4X</text>
<text x="90.8" y="157.5">B1X</text>
<text x="90.8" y="159.3">B3X</text>
<text x="90.8" y="161.1">B5X</text>
<text x="107.4" y="157.4">GND</text>
<text x="123.8" y="157.5">PHI_1</text>
<text x="123.8" y="159.3">PHI_2</text>
<text x="145.7" y="157.5">PHI_12</text>
<text x="145.7" y="159.3">PHI_21</text>
<text x="32.3" y="162.9">PWO</text>
<text x="68.9" y="162.9">B6X</text>
<text x="90.8" y="162.9">B7X</text>
<text x="145.7" y="162.9">PWO</text>
<text x="172.4" y="164.7">GND</text>
<text x="44.3" y="180.3">GND</text>
<text x="80.9" y="180.3">GND</text>
<text x="135.8" y="180.3">GND</text>
</g>
<g font-size="1.6" fill="#000080">
<text x="225.4" y="27.8">J3</text>
<text x="254.7" y="27.8">J4</text>
<text x="225.4" y="33.3">J5</text>
<text x="229.9" y="30.6">HDR 1X1</text>
<text x="254.7" y="33.3">J6</text>
<text x="259.2" y="30.6">HDR 1X1</text>
<text x="225.4" y="38.8">J7</text>
<text x="229.9" y="36.1">HDR 1X1</text>
<text x="229.9" y="41.5">HDR 1X1</text>
<text x="254.7" y="38.8">J8</text>
<text x="259.2" y="36.1">HDR 1X1</text>
<text x="259.2" y="41.5">HDR 1X1</text>
<text x="225.4" y="44.3">J9</text>
<text x="229.9" y="47">HDR 1X1</text>
<text x="254.7" y="44.3">J10</text>
<text x="259.2" y="47">HDR 1X1</text>
<text x="225.4" y="49.7">J11</text>
<text x="229.9" y="52.5">HDR 1X1</text>
<text x="254.7" y="49.7">J12</text>
<text x="259.2" y="52.5">HDR 1X1</text>
<text x="225.4" y="55.2">J13</text>
<text x="229.9" y="58">HDR 1X1</text>
<text x="254.7" y="55.2">J14</text>
<text x="259.2" y="58">HDR 1X1</text>
<text x="225.4" y="60.7">J15</text>
<text x="229.9" y="63.4">HDR 1X1</text>
<text x="254.7" y="60.7">J16</text>
<text x="259.2" y="63.4">HDR 1X1</text>
<text x="225.4" y="66.2">J17</text>
<text x="225.4" y="71.7">J19</text>
<text x="229.9" y="68.9">HDR 1X1</text>
<text x="254.7" y="66.2">J18</text>
<text x="254.7" y="71.7">J20</text>
<text x="259.2" y="68.9">HDR 1X1</text>
<text x="225.4" y="77.1">J21</text>
<text x="229.9" y="74.4">HDR 1X1</text>
<text x="254.7" y="77.1">J22</text>
<text x="259.2" y="74.4">HDR 1X1</text>
<text x="225.4" y="82.6">J23</text>
<text x="229.9" y="79.9">HDR 1X1</text>
<text x="254.7" y="82.6">J24</text>
<text x="259.2" y="79.9">HDR 1X1</text>
<text x="98.2" y="84.4">J1</text>
<text x="205.2" y="84.4">J2</text>
<text x="225.4" y="88.1">J25</text>
<text x="229.9" y="85.3">HDR 1X1</text>
<text x="254.7" y="88.1">J26</text>
<text x="259.2" y="85.3">HDR 1X1</text>
<text x="225.4" y="93.6">J27</text>
<text x="229.9" y="90.8">HDR 1X1</text>
<text x="254.7" y="93.6">J28</text>
<text x="259.2" y="90.8">HDR 1X1</text>
<text x="75.3" y="96.3">Fingers for 36 pins 0.156&quot; pitch</text>
<text x="179.6" y="96.3">Fingers for 36 pins 0.156&quot; pitch</text>
<text x="225.4" y="99">J29</text>
<text x="229.9" y="96.3">HDR 1X1</text>
<text x="229.9" y="101.8">HDR 1X1</text>
<text x="254.7" y="99">J30</text>
<text x="259.2" y="96.3">HDR 1X1</text>
<text x="259.2" y="101.8">HDR 1X1</text>
<text x="225.4" y="104.5">J31</text>
<text x="229.9" y="107.3">HDR 1X1</text>
<text x="254.7" y="104.5">J32</text>
<text x="259.2" y="107.3">HDR 1X1</text>
<text x="225.4" y="110">J33</text>
<text x="229.9" y="112.7">HDR 1X1</text>
<text x="254.7" y="110">J34</text>
<text x="259.2" y="112.7">HDR 1X1</text>
<text x="225.4" y="115.5">J35</text>
<text x="229.9" y="118.2">HDR 1X1</text>
<text x="254.7" y="115.5">J36</text>
<text x="259.2" y="118.2">HDR 1X1</text>
<text x="225.4" y="120.9">J37</text>
<text x="229.9" y="123.7">HDR 1X1</text>
<text x="254.7" y="120.9">J38</text>
<text x="259.2" y="123.7">HDR 1X1</text>
<text x="172.3" y="147.4">J39</text>
<text x="177.8" y="147.4">J43</text>
<text x="183.3" y="147.4">J44</text>
<text x="42.3" y="155.6">P1</text>
<text x="78.9" y="155.6">P2</text>
<text x="133.9" y="155.6">P3</text>
<text x="176.3" y="154.9" transform="rotate(-90 176.3 154.9)">X1</text>
<text x="181.8" y="154.9" transform="rotate(-90 181.8 154.9)">X1</text>
<text x="176.3" y="159.7" transform="rotate(-90 176.3 159.7)">HDR 1</text>
<text x="181.8" y="159.7" transform="rotate(-90 181.8 159.7)">HDR 1</text>
<text x="187.3" y="159.7" transform="rotate(-90 187.3 159.7)">HDR 1X1</text>
<text x="42.3" y="170.2">3M9460-ND</text>
<text x="42.3" y="168.4">Header 5X2</text>
<text x="78.9" y="170.2">3M9460-ND</text>
<text x="78.9" y="168.4">Header 5X2</text>
<text x="133.9" y="170.2">3M9460-ND</text>
<text x="133.9" y="168.4">Header 5X2</text>
<text x="234.5" y="183">468 S. Frances St</text>
<text x="249.2" y="181.2">Fliptronics</text>
<text x="249.2" y="183">Sunnyvale</text>
<text x="258.3" y="183">CA 94086</text>
<text x="267.5" y="183">USA</text>
<text x="194.3" y="188.5">3/11/2020</text>
<text x="194.3" y="190.3">D:\Fliptronics_Altium_Projects\_HP-85\HP-85_IO_Extender\HP-85_IO_Extender.SchDoc</text>
</g>
<g font-size="1.4" fill="#800000">
<text x="243.7" y="35.2">PRIHX</text>
<text x="243.8" y="34.8">NL\PRIHX</text>
<text x="113.7" y="40.6">PRIHX</text>
<text x="113.7" y="53.4">WRX</text>
<text x="113.7" y="58.9">IRLX</text>
<text x="113.7" y="57.1">RDX</text>
<text x="113.7" y="55.2">RC</text>
<text x="113.7" y="60.7">LMAX</text>
<text x="214.4" y="62.5">HALTX</text>
<text x="214.5" y="62.4">NL\HALTX</text>
<text x="243.7" y="73.5">WRX</text>
<text x="243.7" y="79">RC</text>
<text x="243.7" y="89.9">IRLX</text>
<text x="243.7" y="84.4">RDX</text>
<text x="243.7" y="95.4">LMAX</text>
<text x="214.4" y="122.8">PRIL</text>
<text x="113.7" y="128.3">HALTX</text>
<text x="113.7" y="148.3">PRIL</text>
<text x="32.3" y="159.3">RDX</text>
<text x="32.3" y="161.1">IRLX</text>
<text x="55.1" y="157.5">LMAX</text>
<text x="55.1" y="161.1">WRX</text>
<text x="55.1" y="159.3">RC</text>
<text x="123.8" y="161.1">IRLX</text>
<text x="145.7" y="161.1">PRIHX</text>
<text x="55.1" y="162.9">HALTX</text>
<text x="123.8" y="162.9">PRIL</text>
</g>
</svg>
